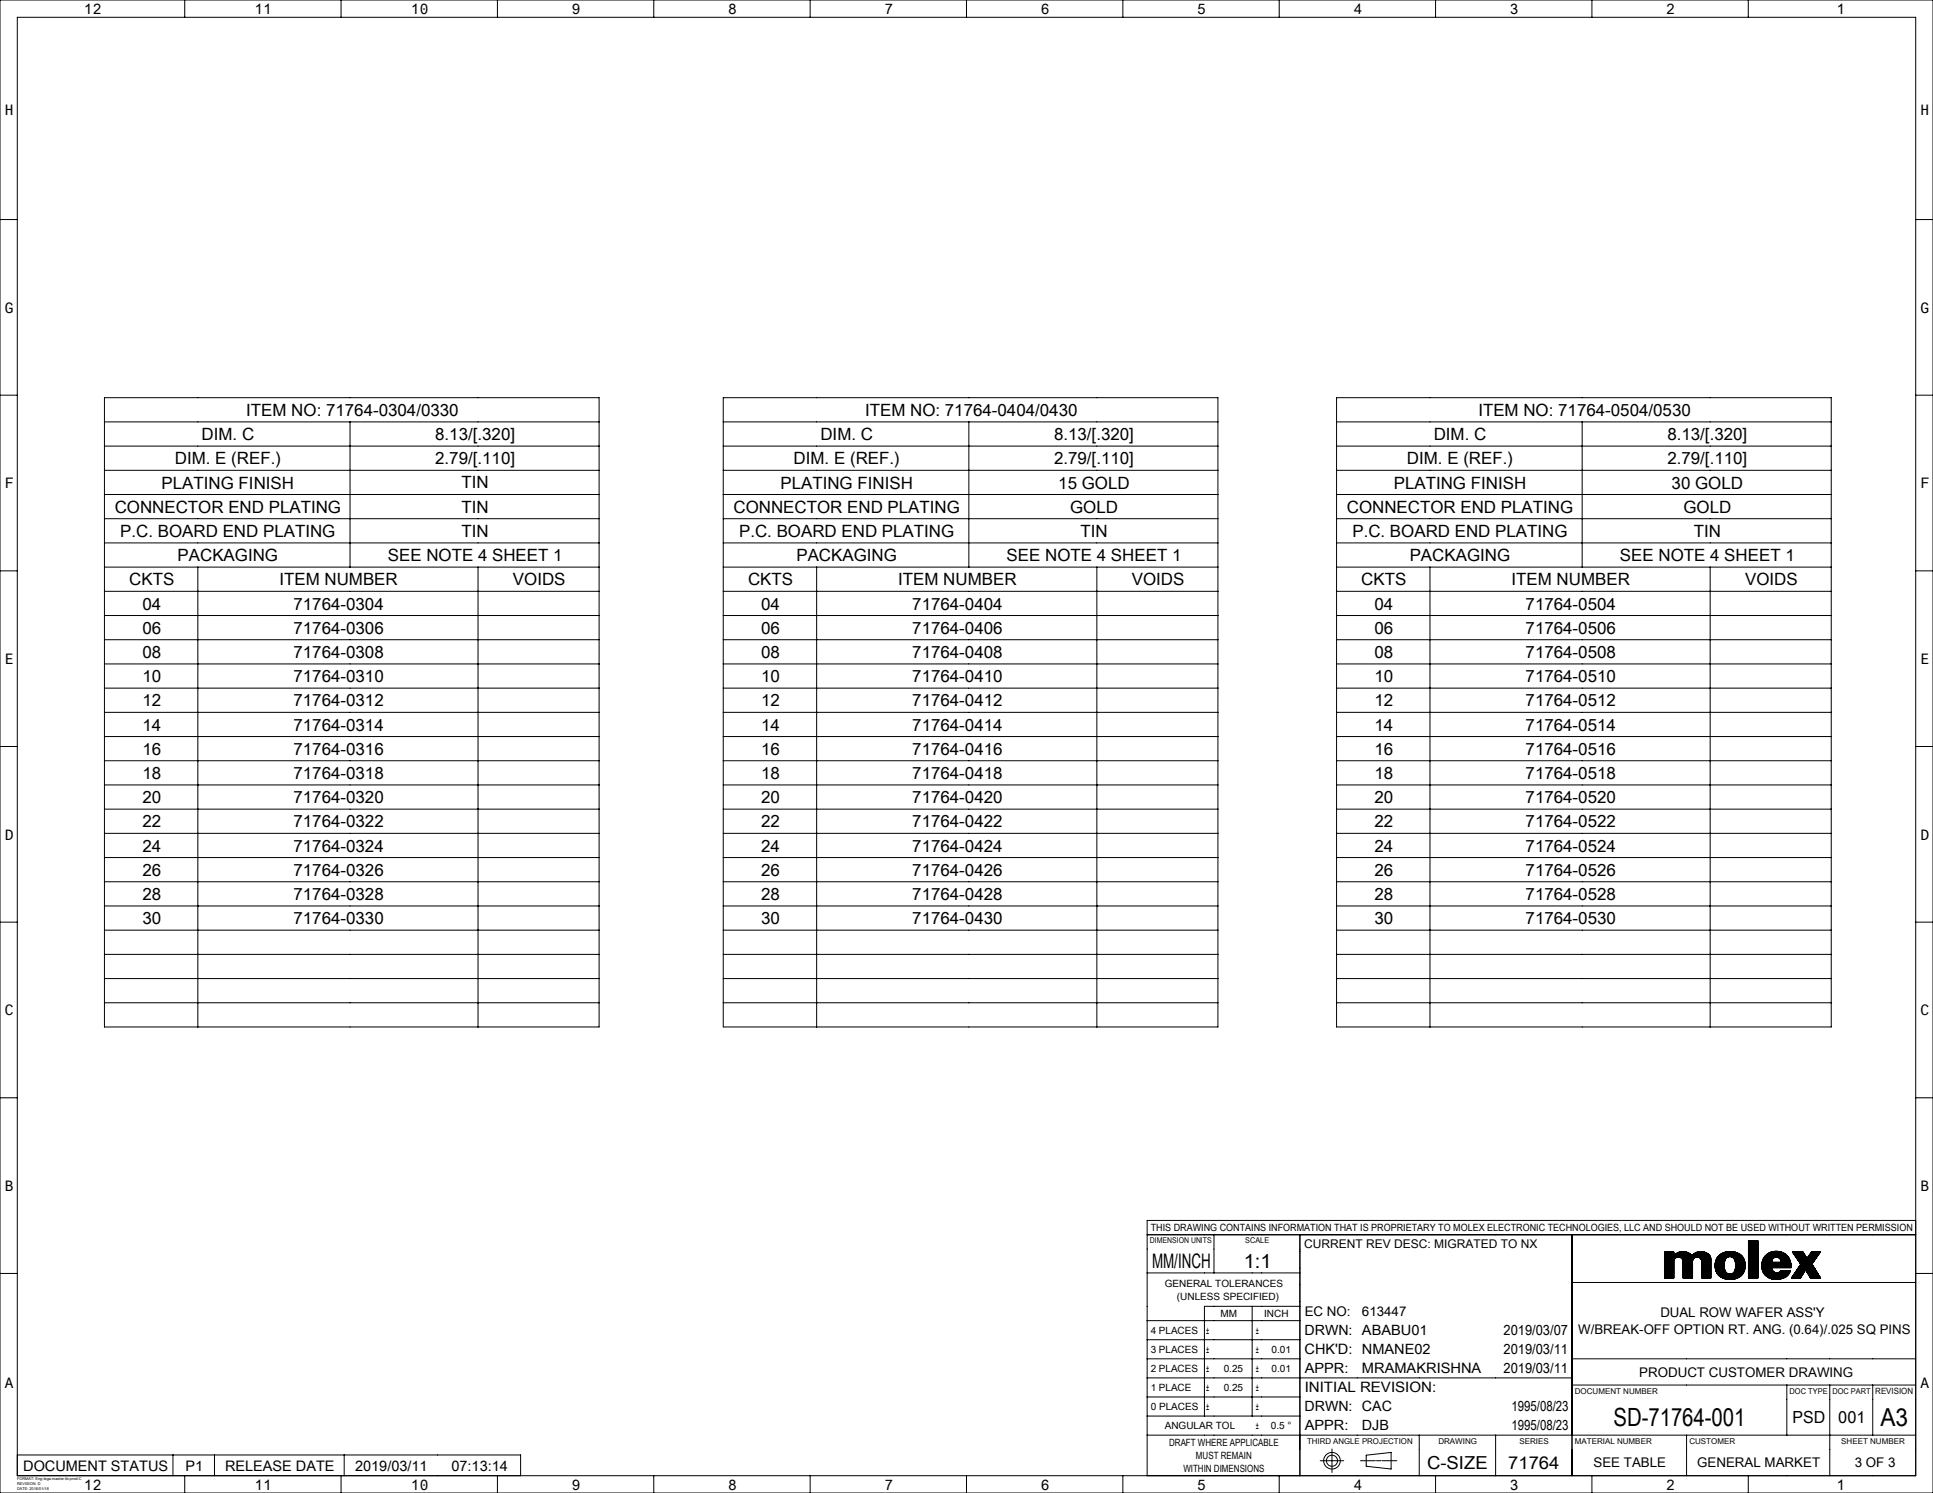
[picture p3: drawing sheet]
<svg xmlns="http://www.w3.org/2000/svg" width="559mm" height="432mm" viewBox="0 0 559 432" stroke-linecap="round" stroke-linejoin="round" font-family="sans-serif">
<g fill="none" stroke="#000" stroke-width=".29">
<path d="M0 0h558.8v431.8h-558.8zM5 5h548.8v421.8h-548.8zM53.4 0v5M98.6 0v5M143.8 0v5M189 0v5M234.2 0v5M279.4 0v5M324.6 0v5M369.8 0v5M415 0v5M460.2 0v5"/>
<path d="M505.4 0v5M0 63.5h5M553.8 63.5h5M0 114.3h5M30.2 115h143v182h-143zM209.1 115h143v182h-143zM386.4 115h143v182h-143zM553.8 114.3h5M30.2 122h143M30.2 129h143M30.2 136h143M101.2 122v42"/>
<path d="M209.1 122h143M209.1 129h143M209.1 136h143M280.1 122v42M386.4 122h143M386.4 129h143M386.4 136h143M457.4 122v42M30.2 157h143M30.2 143h143M30.2 150h143M209.1 157h143"/>
<path d="M209.1 143h143M209.1 150h143M386.4 157h143M386.4 143h143M386.4 150h143M0 165.1h5M30.2 164h143M30.2 171h143M30.2 178h143M57.2 164v133M138.2 164v133M209.1 164h143"/>
<path d="M209.1 171h143M209.1 178h143M236.1 164v133M317.1 164v133M386.4 164h143M386.4 171h143M386.4 178h143M413.4 164v133M494.4 164v133M553.8 165.1h5M30.2 185h143M30.2 192h143"/>
<path d="M30.2 199h143M209.1 185h143M209.1 192h143M209.1 199h143M386.4 185h143M386.4 192h143M386.4 199h143M0 215.9h5M30.2 206h143M30.2 213h143M209.1 206h143M209.1 213h143"/>
<path d="M386.4 206h143M386.4 213h143M553.8 215.9h5M30.2 220h143M30.2 227h143M30.2 234h143M209.1 220h143M209.1 227h143M209.1 234h143M386.4 220h143M386.4 227h143M386.4 234h143"/>
<path d="M30.2 241h143M30.2 248h143M30.2 255h143M209.1 241h143M209.1 248h143M209.1 255h143M386.4 241h143M386.4 248h143M386.4 255h143M0 266.7h5M30.2 262h143M30.2 269h143"/>
<path d="M30.2 276h143M209.1 262h143M209.1 269h143M209.1 276h143M386.4 262h143M386.4 269h143M386.4 276h143M553.8 266.7h5M30.2 283h143M30.2 290h143M209.1 283h143M209.1 290h143"/>
<path d="M386.4 283h143M386.4 290h143M0 317.5h5M553.8 317.5h5M331.6 357.1h222.2M350.9 357.1v11.1M375.8 357.1v69.7M454.4 357.1v69.7M505.4 358.8h2.8M505.4 358.8v10.8M505.5 358.8l-.1 .1M505.6 358.8l-.2 .2"/>
<path d="M505.7 358.8l-.3 .3M505.8 358.8l-.4 .4M505.9 358.8l-.5 .5M506 358.8l-.6 .6M506.1 358.8l-.7 .7M506.2 358.8l-.8 .8M506.3 358.8l-.9 .9M506.5 358.8l-1.1 1.1M506.6 358.8l-1.2 1.2M506.8 358.8l-1.4 1.4M506.9 358.8l-1.5 1.5M507.1 358.8l-1.7 1.7 1.7-1.7"/>
<path d="M507.2 358.8l-1.8 1.8M507.4 358.8l-2 2M507.5 358.8l-2.1 2.1M507.7 358.8l-2.3 2.3M507.8 358.8l-2.4 2.4M508 358.8l-2.6 2.6M508.1 358.8l-2.7 2.7M508.2 360l-2.8 2.8M508.2 359.9l-2.8 2.8M508.2 359.8l-2.8 2.8M508.2 359.7l-2.8 2.8M508.2 359.6l-2.8 2.8"/>
<path d="M508.2 359.5l-2.8 2.8M508.2 359.4l-2.8 2.8M508.2 359.3l-2.8 2.8M508.2 359.2l-2.8 2.8M508.2 359.1l-2.8 2.8M508.2 359l-2.8 2.8M508.2 358.9l-2.8 2.8M508.2 358.9l-2.8 2.7M508.2 358.8v10.8h-2.8M553.8 353h-222.2v73.8M0 368.3h5M331.6 368.2h44.2"/>
<path d="M362 377.8v31.8M375.8 377.8h-27.6v31.8M454.4 370.9h99.4M481.2 369.2l2.7-2.7-2.7 2.8M481.2 368.1l2.7-2.6-2.7 2.8M481.2 365.7l2.7-2.7-2.7 2.8M481.2 365l2.7-2.7-2.7 2.8M481.2 364.2l2.1-2.1-2.1 2.1M481.2 363.5l1.4-1.4-1.4 1.4M481.2 363.2l1.1-1.1-1.1 1.1M481.2 362.5l.4-.4-.4 .4M481.2 362.1h2.7"/>
<path d="M481.2 362.1v7.5M481.2 362.1v.1M481.3 362.1l-.1 .1M481.4 362.1l-.2 .2M481.4 369.6l2.5-2.4-2.4 2.4M481.7 362.1l-.5 .5M481.8 362.1l-.6 .7M481.9 362.1l-.7 .8M482 362.1l-.8 .8M482.1 362.1l-.9 1M482.1 369.6l1.8-1.6-1.7 1.6M482.4 362.1l-1.2 1.3"/>
<path d="M482.4 369.6l1.5-1.3-1.4 1.3M482.7 362.1l-1.5 1.6M482.8 362.1l-1.6 1.7M482.9 362.1l-1.7 1.8M483 362.1l-1.8 1.9M483.1 362.1l-1.9 2M483.2 369.6l.7-.6-.7 .6M483.4 362.1l-2.2 2.3M483.5 362.1l-2.3 2.4M483.7 362.1l-2.5 2.5M483.7 362.1l-2.5 2.6M483.8 362.1l-2.6 2.7"/>
<path d="M483.9 364.9a1.34 1.34 0 0 1 1.3-1.3 1.34 1.34 0 0 1 1.4 1.3M483.9 368.6l-1 1M483.9 368.5l-1.2 1.1M483.9 368.4l-1.3 1.2M483.9 368.1l-1.6 1.5M483.9 367.8l-1.9 1.8M483.9 367.7l-2 1.9M483.9 367.5l-2.1 2.1 2.1-2.1M483.9 367.4l-2.3 2.2M483.9 367.1l-2.6 2.5M483.9 366.9l-2.7 2.7M483.9 366.8l-2.7 2.7"/>
<path d="M483.9 366.6l-2.7 2.8M483.9 366.3l-2.7 2.8M483.9 366.2l-2.7 2.8M483.9 366.2l-2.7 2.7M483.9 366l-2.7 2.8M483.9 365.9l-2.7 2.8M483.9 365.8l-2.7 2.8M483.9 365.7l-2.7 2.7M483.9 365.6l-2.7 2.8M483.9 365.3l-2.7 2.8M483.9 365.2l-2.7 2.8M483.9 365.1l-2.7 2.7"/>
<path d="M483.9 365l-2.7 2.7M483.9 364.9l-2.7 2.8M483.9 369.5l-.1 .1M483.9 369.4l-.3 .2M483.9 369.2l-.4 .4 .4-.3M483.9 369.1l-.6 .5M483.9 368.8l-.9 .8M483.9 368.7l-1 .9M483.9 364.9v4.7h-2.7M483.9 362.1v1.1a3.4 3.4 0 0 1 5.2 0 3.4 3.4 0 0 1 4.9-.3M483.9 362.9l-2.7 2.7M483.9 362.7l-2.7 2.8"/>
<path d="M483.9 362.6l-2.7 2.8M483.9 362.6l-2.7 2.7M483.9 362.4l-2.7 2.8M483.9 362.1l-2.7 2.8M483.9 364.8l-2.7 2.7M483.9 364.7l-2.7 2.7M483.9 364.6l-2.7 2.8M484 364.4l-2.8 2.8M484 364.3l-2.8 2.8M484.5 362.6l-3.3 3.3M484.7 362.5l-3.5 3.5M485 362.3l-3.8 3.8"/>
<path d="M485.2 362.2l-4 4M485.4 362.2l-4.2 4.1M485.5 362.1l-4.3 4.3M485.6 362.1l-4.4 4.4M485.8 362l-4.6 4.6M485.9 362l-4.7 4.7M486 362l-4.8 4.8M486.1 362l-4.9 4.9M486.3 362l-5.1 5.1M486.3 362l-1.7 1.7M486.4 364.2l1.8-1.8-1.8 1.8M486.5 362l-1.8 1.7"/>
<path d="M486.6 364.9v4.7h2.7M486.6 362l-1.7 1.6M486.6 362l-1.6 1.6M486.7 362l-1.6 1.6M486.9 362l-1.7 1.6M486.9 362l-1.5 1.6 1.6-1.6M487.1 369.6l2.2-2.1-2.2 2.1M487.1 362l-1.6 1.6M487.2 362l-1.6 1.6M487.3 362.1l-1.6 1.5M487.4 369.6l1.9-1.8-1.9 1.8M487.4 362.1l-1.7 1.6"/>
<path d="M487.5 362.1l-1.7 1.6M487.5 362.1l-1.6 1.6M487.6 362.1l-1.7 1.7M487.7 362.2l-1.7 1.6M487.8 362.2l-1.7 1.7 1.7-1.7M487.9 362.3l-1.7 1.7M488 362.3l-1.8 1.7M488 362.3l-1.7 1.8M488.1 369.6l1.2-1.1-1.2 1.1M488.1 362.4l-1.8 1.7M488.3 362.5l-1.9 1.8M488.4 362.5l-1.9 1.9"/>
<path d="M488.4 362.6l-1.9 1.9M488.5 362.6l-2 1.9M488.5 362.6l-2 2M488.6 362.7l-2.1 2M488.6 362.7l-2 2.1M488.7 362.8l-2.1 2.1M488.8 362.8l-2.2 2.2M488.8 369.6l.5-.4-.5 .4M488.8 362.9l-2.2 2.3 2.3-2.3M488.9 363l-2.3 2.3M489 363l-2.4 2.5M489 363.1l-2.4 2.4"/>
<path d="M489 363.1l-2.4 2.5M489.3 369.6v-4.7a1.34 1.34 0 0 1 1.3-1.3 1.34 1.34 0 0 1 1.4 1.3v4.7M489.3 369.6h.1M489.3 369.5l-.2 .1M489.3 369.4l-.2 .2M489.3 369.3l-.3 .3M489.3 369l-.6 .6M489.3 368.9l-.7 .7M489.3 368.8l-.9 .8M489.3 368.7l-.9 .9M489.3 368.6l-1 1M489.3 368.3l-1.3 1.3"/>
<path d="M489.3 368.2l-1.5 1.4M489.3 368l-1.6 1.6 1.6-1.6M489.3 367.9l-1.8 1.7M489.3 367.6l-2.1 2M489.3 367.3l-2.4 2.3M489.3 367.2l-2.5 2.4M489.3 367l-2.6 2.6M489.3 366.9l-2.7 2.7 2.7-2.6M489.3 366.6l-2.7 2.9M489.3 366.4l-2.7 2.8M489.3 366.3l-2.7 2.8M489.3 366.3l-2.7 2.7"/>
<path d="M489.3 366.1l-2.7 2.8M489.3 365.8l-2.7 3M489.3 365.7l-2.7 2.8M489.3 365.6l-2.7 2.8M489.3 365.5l-2.7 2.8M489.3 365.4l-2.7 2.8M489.3 365.3l-2.7 2.8M489.3 365.2l-2.7 2.8M489.3 365.1l-2.7 2.8M489.3 364.8l-2.7 3M489.3 364.7l-2.7 2.8M489.3 364.5l-2.7 2.9"/>
<path d="M489.4 364.4l-2.8 2.9M489.5 364.2l-2.9 3M489.7 362.6l-3.1 3.2M489.9 362.5l-3.3 3.3M490.2 362.3l-3.6 3.6M490.4 362.2l-3.8 3.9M490.6 362.2l-4 4M490.7 362.1l-4.1 4.1M490.8 362.1l-4.2 4.3M490.8 363.6l1.7-1.5-1.6 1.5M491 362l-4.4 4.5M491.1 362l-4.5 4.5"/>
<path d="M491.2 362l-4.6 4.7M491.3 362l-4.7 4.8M491.5 362l-4.9 5 4.9-5M491.7 362l-5.1 5.1M491.7 364.2l1.8-1.7-1.7 1.7M491.8 362l-1.9 1.7M491.8 362l-1.6 1.6M491.9 364.6l1.9-1.9-1.9 1.9M491.9 362l-1.6 1.6M492 369.5l2.6-2.5-2.6 2.6M492 368.8l2.6-2.6-2.6 2.7M492 368.5l2.6-2.6-2.6 2.7"/>
<path d="M492 367.8l2.6-2.6-2.6 2.7M492 367l2.6-2.5-2.6 2.7M492.1 362l-1.7 1.6M492.2 362l-1.7 1.6M492.2 362l-1.5 1.6M492.3 362l-1.6 1.6M492.6 369.6l2-1.9-2 1.9M492.6 362.1l-1.6 1.5M492.7 362.1l-1.6 1.5M492.7 362.1l-1.5 1.6M492.8 362.2l-1.6 1.5M492.9 362.2l-1.6 1.5"/>
<path d="M493 362.2l-1.6 1.6M493 362.2l-1.5 1.6 1.6-1.5M493.2 362.3l-1.7 1.6M493.2 362.3l-1.6 1.7M493.3 362.4l-1.7 1.6M493.4 362.4l-1.7 1.7M493.6 362.5l-1.8 1.8M493.6 362.6l-1.7 1.7M493.7 362.6l-1.8 1.8M493.7 362.6l-1.8 1.9M493.9 362.8l-1.9 1.9M494 362.8l-2 2"/>
<path d="M494 362.9l.6 1.2M494 362.9l-2 2.1M494.1 362.9l-2.1 2.1M494.1 362.9l-2.1 2.2M494.2 363l-2.2 2.2M494.2 363.1l-2.2 2.2M494.2 363.1l-2.2 2.3M494.3 363.2l-2.3 2.3M494.3 369.6l.3-.2-.2 .2M494.3 363.2l-2.3 2.5M494.4 363.3l-2.4 2.4M494.4 363.4l-2.4 2.4"/>
<path d="M494.4 363.4l-2.4 2.6M494.5 363.5l-2.5 2.5M494.5 363.6l-2.5 2.5M494.5 363.7l-2.5 2.6M494.5 363.8l-2.5 2.8M494.6 364l-2.6 2.7M494.6 369.5l-.1 .1M494.6 369.2l-.4 .4M494.6 369.1l-.5 .5M494.6 369l-.6 .6M494.6 368.9l-.7 .7M494.6 368.8l-.8 .8"/>
<path d="M494.6 368.7l-1 .9M494.6 368.5l-1.1 1.1M494.6 368.4l-1.3 1.2M494.6 368.3l-1.3 1.3M494.6 368.2l-1.4 1.4M494.6 368.1l-1.6 1.5M494.6 368l-1.6 1.6M494.6 367.9l-1.7 1.7M494.6 367.8l-1.9 1.8M494.6 367.5l-2.2 2.1M494.6 367.4l-2.3 2.2M494.6 367.3l-2.3 2.3"/>
<path d="M494.6 367.2l-2.5 2.4M494.6 367.1l-2.6 2.5M494.6 366.8l-2.6 2.6M494.6 366.7l-2.6 2.6M494.6 366.6l-2.6 2.6M494.6 366.5l-2.6 2.6M494.6 366.4l-2.6 2.6M494.6 366.1l-2.6 2.6M494.6 365.8l-2.6 2.6M494.6 365.6l-2.6 2.7M494.6 365.5l-2.6 2.7 2.6-2.6M494.6 365.3l-2.6 2.7"/>
<path d="M494.6 365l-2.6 2.7M494.6 364.9l-2.6 2.7M494.6 364.9l-2.6 2.6M494.6 364.7l-2.6 2.7M494.6 364.6l-2.6 2.7M494.6 364.3l-2.6 2.7M494.6 364.2l-2.6 2.7M494.6 364.1l-2.6 2.6M494.6 364.1v5.5h-2.6M496.3 363.8a4.3 4.3 0 0 0 1 5.4M497.3 362.8l-1 1M497.3 362.8l-.9 .9"/>
<path d="M497.5 362.7l-1.1 1.1M497.7 362.5l-1.5 1.5M498 362.4l-1.9 1.9M498.1 362.4l-2 2M498.3 362.3l-2.3 2.2M498.4 366l-2.1 2.1M498.4 365.9l-2.1 2.2M498.4 366.1l-2 2.1M498.4 365.8l-2.1 2.2M498.4 366.2l-2 2.1M498.4 366.3l-2 2M498.4 365.7l-2.2 2.2"/>
<path d="M498.4 366.4l-1.9 2 2-1.9M498.4 365.5l-2.2 2.4M498.5 365.5l-2.4 2.3M498.5 366.5l-2 2M498.5 362.2l-2.5 2.5M498.5 365.3l-2.4 2.4M498.5 366.6l-1.9 2M498.5 366.7l-1.8 2 1.8-1.9M498.5 365.2l-2.4 2.5M498.5 365.1l-2.4 2.5M498.5 366.9l-1.8 1.8M498.5 365l-2.5 2.5"/>
<path d="M498.5 367l-1.7 1.8M498.6 362.2l-2.7 2.6M498.6 367.1l-1.8 1.7M498.6 367.1l-1.8 1.8M498.6 364.8l-2.6 2.6M498.6 367.2l-1.7 1.7M498.6 364.6l-2.6 2.7M498.6 367.3l-1.5 1.8M498.7 364.5l-2.7 2.7M498.7 367.5l-1.6 1.6M498.7 364.4a1.47 1.47 0 0 1 1.4-1 1.47 1.47 0 0 1 1.4 1M498.7 364.4l-.3 1.6 .3 1.5"/>
<path d="M498.7 364.4l-2.8 2.8M498.7 362.1l-2.8 2.9M498.8 367.7l-1.6 1.5M498.8 367.8l-1.5 1.4M498.9 367.8l-1.5 1.5M498.9 364.1l-3 3M498.9 362.1l-3 3M498.9 367.9l-1.4 1.4M498.9 367.9l-1.4 1.5M499 368l-1.4 1.4M499 368.1l-1.3 1.4 1.4-1.4M499.1 362.1l-3.3 3.2"/>
<path d="M499.1 362l-3.3 3.3M499.2 368.2l-1.4 1.3M499.2 368.2l-1.3 1.3M499.3 368.3l-1.4 1.3M499.3 362l-3.5 3.5M499.3 368.3l-1.3 1.3M499.4 362l-3.6 3.6M499.4 368.3l-1.3 1.3M499.5 368.4l-1.3 1.3 1.3-1.3M499.5 362l-3.7 3.7M499.6 362l-3.8 3.8M499.6 368.4l-1.3 1.3"/>
<path d="M499.7 368.4l-1.3 1.4 1.4-1.3M499.8 362l-4 3.9M499.9 368.5l-1.4 1.3M499.9 362l-4.1 4M499.9 361.9l-4.1 4.2M500 368.5l-1.4 1.3M500 368.5l-1.3 1.4M500.1 361.9l-4.3 4.3M500.2 368.5l-1.5 1.4M500.2 361.9l-4.4 4.4M500.2 361.9l-4.4 4.5M500.3 368.5l-1.5 1.4"/>
<path d="M500.3 363.5l1.4-1.3-1.3 1.3M500.4 368.5l-1.5 1.4M500.4 361.9l-4.6 4.6M500.5 362l-4.7 4.7 4.7-4.7M500.5 368.4l-1.5 1.5M500.6 362l-4.8 4.8M500.7 368.4l-1.6 1.6M500.8 362l-4.9 4.9M500.9 362l-5 5M501 362l-1.7 1.7M501.1 362l-1.6 1.5M501.2 362l-1.5 1.5"/>
<path d="M501.3 362.1l-1.5 1.4M501.4 362.1l-1.5 1.3M501.5 362.1l-1.4 1.3M501.5 364.4a3.2 3.2 0 0 1-.9 4 1.47 1.47 0 0 1-1.9-.9M501.5 362.1l-1.3 1.3M501.5 364.5l1.7-1.6-1.7 1.7M501.6 362.1l-1.4 1.3M501.8 362.2l-1.3 1.3M501.9 362.2l-1.3 1.3M502 362.3l-1.3 1.3M502.1 362.3l-1.3 1.3 1.3-1.3M502.2 362.4l-1.3 1.3"/>
<path d="M502.3 362.4l-1.4 1.3M502.3 362.4l-1.3 1.3M502.4 362.5l-1.4 1.3M502.5 362.5l-1.4 1.3M502.5 362.5l-1.3 1.4M502.6 362.6l-1.4 1.4M502.7 362.6l-1.4 1.5M502.8 362.7l-1.5 1.4M502.9 362.7l-1.5 1.6 1.5-1.6M503 362.8l-1.6 1.5M503 362.8l1 1M503 362.8a5.3 5.3 0 0 0-5.7 0"/>
<path d="M503.1 362.8l-1.6 1.6M503.2 363l-1.6 1.6M503.3 363l-1.7 1.7M503.3 363l-1.7 1.8M503.4 363.1l-1.8 1.8M503.5 363.1l-1.9 1.9M503.5 363.2l-1.8 1.8M503.5 363.2l-1.8 1.9M503.6 363.3l-1.9 1.9M503.6 363.3l-1.9 2M503.7 363.4l-2 2M503.7 363.4l-2 2.1"/>
<path d="M503.7 368.6l-.5 .5M503.8 363.5l-2.1 2.1 2.1-2M503.8 363.6l-2 2.2M503.9 363.7l-2.1 2.2M503.9 363.8l-2.1 2.2M504 368.2l-1.1 1.1M504 363.8l-2.2 2.3M504 363.8a4.1 4.1 0 0 1-.2 4.7 4.1 4.1 0 0 1-4.4 1.5l-2.1-.8M504 363.9l-2.2 2.3M504 364l-2.3 2.4 2.4-2.4M504.1 368l-1.5 1.5M504.1 364.1l-2.4 2.4"/>
<path d="M504.1 367.9l-1.6 1.6M504.1 364.2l-2.4 2.4M504.2 364.2l-2.5 2.6M504.2 364.3l-2.5 2.6M504.2 367.7l-2 1.9M504.2 364.4l-2.6 2.6M504.3 364.5l-2.7 2.7M504.3 367.5l-2.3 2.2M504.3 364.5l-2.7 2.8M504.3 364.6l-2.8 2.8M504.3 364.7l-2.9 2.9M504.3 367.3l-2.4 2.5"/>
<path d="M504.4 364.8l-3 3M504.4 367.2l-2.6 2.6M504.4 364.8l-5.2 5.2 1.6-1.7M504.4 364.9l-5.1 5.1M504.4 367.1l-2.8 2.8M504.4 365l-5 5M504.4 365.1l-4.8 4.9 4.9-4.8M504.4 366.9l-3 3M504.5 366.8l-3.2 3.1M504.5 365.3l-4.8 4.8M504.5 366.7l-3.3 3.3M504.5 365.4l-4.7 4.7"/>
<path d="M504.5 366.5l-3.5 3.5M504.5 365.5l-4.5 4.6M504.5 366.4l-3.6 3.6M504.5 365.6l-4.4 4.5M504.5 366.4l-3.7 3.6M504.5 365.7l-4.3 4.4M504.5 366.2l-3.8 3.8M504.5 365.8l-4.2 4.3M504.5 366.1l-3.9 4M504.5 365.9l-4.1 4.2M504.5 366l-4 4.1M508.2 369.5l-.1 .1"/>
<path d="M508.2 369.3l-.3 .3 .3-.2M508.2 369.2l-.4 .4M508.2 369.1l-.6 .5M508.2 369l-.6 .6M508.2 368.9l-.7 .7M508.2 368.8l-.9 .8M508.2 368.7l-.9 .9M508.2 368.6l-1 1M508.2 368.5l-1.2 1.1M508.2 368.4l-1.3 1.2M508.2 368.3l-1.3 1.3M508.2 368.2l-1.5 1.4"/>
<path d="M508.2 368.1l-1.6 1.5M508.2 368l-1.6 1.6M508.2 367.9l-1.8 1.7M508.2 367.8l-1.9 1.8M508.2 367.7l-2 1.9M508.2 367.6l-2 2M508.2 367.5l-2.2 2.1M508.2 367.4l-2.3 2.2M508.2 367.3l-2.3 2.3M508.2 367.2l-2.5 2.4M508.2 367.1l-2.6 2.5M508.2 366.9l-2.7 2.7"/>
<path d="M508.2 366.9l-2.8 2.7M508.2 366.8l-2.8 2.8M508.2 366.6l-2.8 2.8M508.2 366.6l-2.8 2.7M508.2 366.5l-2.8 2.8M508.2 366.3l-2.8 2.8M508.2 366.3l-2.8 2.7M508.2 366.2l-2.8 2.8M508.2 366l-2.8 2.8M508.2 365.9l-2.8 2.8M508.2 365.9l-2.8 2.7M508.2 365.7l-2.8 2.8"/>
<path d="M508.2 365.6l-2.8 2.8M508.2 365.6l-2.8 2.7M508.2 365.4l-2.8 2.8M508.2 365.3l-2.8 2.8M508.2 365.2l-2.8 2.8M508.2 365.1l-2.8 2.8M508.2 365l-2.8 2.8M508.2 364.9l-2.8 2.8M508.2 364.8l-2.8 2.8M508.2 364.7l-2.8 2.8M508.2 364.6l-2.8 2.8M508.2 364.5l-2.8 2.8"/>
<path d="M508.2 364.4l-2.8 2.8M508.2 364.3l-2.8 2.8M508.2 364.2l-2.8 2.8M508.2 364.1l-2.8 2.8M508.2 364l-2.8 2.8M508.2 363.9l-2.8 2.8M508.2 363.8l-2.8 2.8M508.2 363.7l-2.8 2.8M508.2 363.6l-2.8 2.8M508.2 363.5l-2.8 2.8M508.2 363.4l-2.8 2.7M508.2 363.3l-2.8 2.8"/>
<path d="M508.2 363.2l-2.8 2.8M508.2 363.1l-2.8 2.7M508.2 363l-2.8 2.8M508.2 362.9l-2.8 2.8M508.2 362.7l-2.8 2.8M508.2 362.7l-2.8 2.7M508.2 362.6l-2.8 2.8M508.2 362.4l-2.8 2.8M508.2 362.4l-2.8 2.7M508.2 362.3l-2.8 2.8M508.2 362.1l-2.8 2.8M508.2 362.1l-2.8 2.7"/>
<path d="M508.2 362l-2.8 2.8M508.2 361.8l-2.8 2.8M508.2 361.7l-2.8 2.8M508.2 361.7l-2.8 2.7M508.2 361.6l-2.8 2.7M508.2 361.4l-2.8 2.8M508.2 361.4l-2.8 2.7M508.2 361.3l-2.8 2.7M508.2 361.1l-2.8 2.8M508.2 361l-2.8 2.8M508.2 361l-2.8 2.7M508.2 360.8l-2.8 2.8"/>
<path d="M508.2 360.7l-2.8 2.8M508.2 360.7l-2.8 2.7M508.2 360.5l-2.8 2.8M508.2 360.4l-2.8 2.8M508.2 360.3l-2.8 2.8M508.2 360.1l-2.8 2.9 2.8-2.8M509.3 366.1l4.3-4.2-4.3 4.3M509.3 365.7l3.9-3.8-3.9 3.9M509.3 366.4l4.6-4.5-4.6 4.6M509.3 366.5l.5 1.6M509.3 366.8l4.9-4.8-4.8 4.8M509.6 367.8l2.8-2.7-2.7 2.7"/>
<path d="M509.8 368.1l.7 .9 .9 .6 1.6 .4M510.2 368.7l2-1.9-1.9 2M510.9 362.7l-.8 .8M511.2 362.5l-1.3 1.3M511.4 362.4l-1.6 1.6M511.6 362.3l-1.9 1.9M511.8 362.2l-2.2 2.2M511.8 362.2a4.1 4.1 0 0 0-2.5 4.3M511.9 362.2l-2.3 2.3M512.1 362.1l-2.6 2.6M512.2 364.9l-2.6 2.7M512.2 365l-2.6 2.6"/>
<path d="M512.2 364.8l-2.7 2.7M512.2 366.9l-1.8 2 1.8-1.9M512.2 364.6l-2.7 2.8M512.2 362.1l-2.7 2.7M512.3 365.1l-2.7 2.6M512.3 364.5l-2.8 2.8M512.3 367.1l-1.9 1.8M512.3 367.1l-1.8 1.9M512.3 362l-2.9 2.9M512.3 367.2l-1.8 1.8M512.3 364.3l-2.8 3M512.4 367.3l-1.8 1.8"/>
<path d="M512.4 367.4l-1.8 1.7M512.4 369.9l2.6-2.4-2.5 2.4M512.4 367.4l-1.7 1.7M512.5 367.5l-1.7 1.7M512.5 362l-3.1 3.1M512.5 366.6l1.7-1.5-1.6 1.5M512.5 367.6l-1.6 1.7M512.5 365.1l-2.8 2.8M512.6 364a1.34 1.34 0 0 1 1.5-.3 1.34 1.34 0 0 1 .8 1.4h-2.7zM512.6 367.7l-1.7 1.6M512.6 362l-3.2 3.2M512.7 367.7l-1.6 1.7 1.6-1.6"/>
<path d="M512.7 365.1l-3 2.9M512.8 361.9l-3.5 3.5M512.8 367.8l-1.7 1.6M512.8 365.1l-3 3M512.8 367.9l-1.6 1.6M512.8 361.9l-3.5 3.6M512.9 367.9l-1.7 1.6M513 361.9l-3.7 3.7M513 368l-1.7 1.5M513 365.1l-3.2 3.1M513 368l-1.6 1.6M513 370l2.7-2.5-2.6 2.5"/>
<path d="M513.1 368l-1.7 1.6M513.1 365.1l-3.2 3.2M513.2 363.6l1.5-1.5-1.7 1.6M513.2 368.1l-1.7 1.5M513.3 368.1l-1.7 1.6M513.3 365.1l-3.3 3.3M513.3 361.9l-4 4M513.3 370l2.7-2.5-2.6 2.5M513.3 368.1l-1.6 1.6M513.4 365.1l-3.4 3.4M513.4 361.9l-4.1 4.1M513.4 368.1l-1.7 1.6"/>
<path d="M513.5 365.1l-3.4 3.4M513.5 368.1l-1.7 1.7M513.6 368.1l-1.7 1.7M513.6 365.1l-3.5 3.5M513.7 368.1l-1.7 1.7M513.7 365.1l-3.5 3.5M513.7 361.9l-4.4 4.4M513.8 368.1l-1.8 1.7M513.8 365.1l-3.6 3.6M513.9 365.1l-1.6 1.5M513.9 368.1l-1.8 1.8M514 361.9l-4.7 4.7"/>
<path d="M514 365.1l-1.6 1.5M514.1 366.6l3-2.9-3 2.9M514.1 361.9l-4.8 4.8M514.2 368l-1.9 1.9 1.7-1.8M514.3 365.1l-1.6 1.5M514.3 362l-4.9 4.9M514.4 365.1l-1.6 1.5M514.4 362l-5 5M514.5 364l1.5-1.4-1.5 1.4M514.5 362l-5.1 5.1M514.5 365.1l-1.6 1.5M514.6 365.1l-1.6 1.5"/>
<path d="M514.6 362l-5.2 5.2M514.7 364.2l1.5-1.4-1.5 1.5M514.7 365.1l-1.6 1.5M514.8 367.5h2.8l-.4 .9-1.2 1.1M514.8 367.5h-.1M514.8 365.1l-1.6 1.5M514.8 362.1l-1.6 1.5M514.9 362.1l-1.6-.2-1.5 .3M514.9 362.1l1.3 .7 1 1.1M514.9 364.8l1.7-1.7-1.7 1.8M514.9 362.1l-1.5 1.5M515 362.1l-1.5 1.5"/>
<path d="M515.1 362.2l-1.5 1.4M515.1 369.8l2.3-2.3-2.5 2.4M515.1 367.5l-2.6 2.5M515.1 362.2l-1.4 1.4M515.2 367.5l-2.6 2.5M515.2 362.2l-1.4 1.4M515.3 362.2l-1.4 1.4M515.3 367.5l-2.6 2.5M515.4 362.3l-1.5 1.3M515.4 367.5l-2.6 2.5M515.4 362.3l-1.4 1.4M515.5 367.5l-2.6 2.5"/>
<path d="M515.5 362.3l-1.4 1.4M515.6 362.4l-1.4 1.4 1.4-1.4M515.7 362.4l-1.4 1.4M515.8 362.5l-1.4 1.4M515.8 367.5l-2.6 2.5M516 369.5l-1.4 .4-1.6 .1M516 362.6l-1.4 1.5M516.1 362.7l-1.5 1.4M516.1 367.5l-2.6 2.5M516.2 367.5l-2.6 2.5M516.3 362.8l-1.6 1.5M516.3 362.9l-1.5 1.5"/>
<path d="M516.3 367.5l-2.6 2.5M516.4 362.9l-1.6 1.6M516.4 367.5l-2.6 2.5M516.5 363l-1.6 1.6M516.5 367.5l-2.6 2.5M516.5 363.1l-1.6 1.6M516.7 363.2l-1.8 1.8M516.7 363.3l-3.4 3.3M516.7 363.3l-3.3 3.3M516.8 363.3l-3.3 3.3M516.8 367.5l-2.8 2.5M516.9 363.4l-3.3 3.2"/>
<path d="M516.9 363.5l-3.1 3.1M516.9 367.5l-2.5 2.5M517 363.6l-3.1 3M517 368.6l-.5 .5M517.1 367.5l-2.6 2.4M517.1 363.8l-2.9 2.8M517.1 367.5l-2.4 2.4M517.1 363.8l-2.7 2.8M517.2 363.9l-2.8 2.7M517.2 368.4l-.9 .9M517.2 363.9l.5 1.3 .1 1.4h-5.6a1.38 1.38 0 0 0 1 1.5 1.38 1.38 0 0 0 1.6-.6M517.2 364l-2.7 2.6"/>
<path d="M517.2 367.5l-2.5 2.4M517.2 364l-2.5 2.6M517.3 364.1l-2.5 2.5M517.3 364.2l-2.5 2.4M517.3 368.1l-1.3 1.4M517.3 364.2l-2.3 2.4M517.4 364.3l-2.3 2.3M517.4 364.4l-2.3 2.2M517.4 364.5l-2.1 2.1M517.4 367.9l-1.6 1.7M517.5 364.5l-2.1 2.1M517.5 364.6l-2 2"/>
<path d="M517.5 367.7l-1.9 1.9M517.5 364.7l-1.9 1.9M517.5 367.6l-2 2.1M517.5 367.5l-2.4 2.3M517.5 364.8l-1.8 1.8M517.6 364.9l-1.8 1.7M517.6 367.5l-2.3 2.2M517.6 364.9l-1.7 1.7M517.6 365l-1.6 1.6M517.6 365.1l-1.5 1.5M517.6 365.1l-1.4 1.5M517.7 365.2l-1.4 1.4"/>
<path d="M517.7 365.3l-1.3 1.3M517.7 365.4l-1.2 1.2M517.7 365.5l-1.1 1.1M517.7 365.6l-1 1M517.8 365.7l-1 .9M517.8 365.7l-.9 .9M517.8 365.8l-.8 .8M517.8 365.9l-.7 .7M517.8 366.1l-.6 .5M517.8 366.1l-.5 .5M517.8 366.2l-.4 .4M517.8 366.3l-.3 .3"/>
<path d="M517.8 366.4l-.2 .2M517.8 366.5l-.1 .1M517.9 369.6h2.6l1.5-2.4 1.4 2.4M518.3 362.1l-.1 .1M518.4 362.1l-.1 .1M518.5 362.1l-.2 .2M518.6 362.1l-.3 .2M518.7 362.1l-.3 .3M518.9 362.1l-.4 .4M519 362.1l-.5 .5M519.1 362.1l-.5 .6M519.1 363.5l1.5-1.4-1.4 1.5"/>
<path d="M519.2 367.7l5.6-5.6-5.7 5.7M519.2 362.1l-.6 .6M519.3 362.1l-.7 .7M519.4 362.1l-.7 .7M519.6 362.1l-.8 .8M519.7 362.1l-.9 .9M519.8 362.1l-.9 1M519.9 362.1l-1 1.1 1.1-1.1M520 364.8l1.8-1.7-1.7 1.8M520.1 362.1l-1.1 1.2M520.2 362.1l-1.2 1.2M520.3 362.1l-1.2 1.3"/>
<path d="M520.3 365.3l1.8-1.7-1.7 1.7M520.4 362.1l-1.3 1.3M520.6 369.5l-.1 .1M520.7 362.1l-1.5 1.5M520.8 369.2l-.5 .4M520.8 362.1l-1.5 1.6M521 362.1l-1.7 1.7M521 368.9l-.8 .7M521.1 368.7l-.9 .9M521.1 362.1l-1.7 1.8M521.2 362.1h-3l2.4 3.5-2.7 4M521.2 362.1l1.2 1.9 1.3-1.9h2.5"/>
<path d="M521.2 362.1l-1.8 1.8M521.3 362.2l-1.8 1.8M521.3 368.4l-1.3 1.2M521.3 362.3l-1.7 1.8M521.4 362.4l-1.8 1.8M521.4 362.5l-1.7 1.8M521.5 368.1l-1.6 1.5M521.5 362.6l-1.8 1.8M521.5 362.6l-1.7 1.8M521.6 362.7l-1.8 1.8M521.6 362.7l-1.7 1.8M521.6 362.8l-1.7 1.8"/>
<path d="M521.7 362.8l-1.8 1.9M521.7 362.9l-1.7 1.8M521.8 367.6l-2 2 1.9-1.8M521.8 363l-1.8 1.8M521.9 363.2l-1.8 1.8M521.9 363.3l-1.7 1.7M521.9 363.3l-1.7 1.8M522 363.4l-1.7 1.8M522.1 363.6l-1.6 1.8 1.7-1.7M522.2 367.6l1.8-1.7-1.8 1.8M522.2 363.7l-1.7 1.8M522.3 363.8l-1.7 1.8"/>
<path d="M522.3 363.9l-1.9 1.9M523.1 369.1l1.8-1.7-1.8 1.8M523.5 362.3l.3-.2-.4 .4M523.6 369.6l1.7-1.6-1.6 1.6M523.8 365.6l2.5 4h-2.9M523.8 365.6l-1.7 1.8M523.9 365.7l-1.8 1.8M523.9 362.1l-.8 .8M523.9 365.5l-1.9 1.8M523.9 365.8l-1.7 1.8M524 362.1l-1.2 1.2M524 365.9l-1.7 1.8"/>
<path d="M524.1 366l-1.8 1.8M524.1 366l-1.7 1.9M524.1 362.1l-1.6 1.6M524.1 366.1l-1.7 1.8M524.2 365.1l-4.6 4.5M524.2 366.2l-1.8 1.8M524.2 362.1l-3.9 3.9M524.2 366.3l-1.7 1.7M524.3 366.3l-1.8 1.8M524.3 366.4l-1.7 1.8M524.3 362.1l-4.2 4.3M524.3 366.5l-1.7 1.7"/>
<path d="M524.3 369.6l1.3-1.1-1.2 1.1M524.4 366.5l-1.8 1.8M524.4 366.6l-1.7 1.8M524.4 362.1l-4.6 4.6M524.5 364.7l-5 4.9M524.5 366.6l-1.8 1.8M524.5 366.7l-1.8 1.8M524.5 362.1l-4.8 4.8M524.5 366.8l-1.7 1.8M524.6 366.8l-1.7 2M524.6 364.5l-5.2 5.1M524.6 362.1l-5.2 5.2"/>
<path d="M524.7 367l-1.8 1.9 1.8-1.8M524.8 367.1l-1.8 1.8M524.8 367.2l-1.8 1.8M524.8 367.3l-1.7 1.8M524.9 364.1l-5.6 5.5M524.9 362.1l-6.1 6.1M525 367.5l-1.8 1.8M525 367.6l-1.7 1.8M525 362.1l-6.4 6.5M525.1 369.6l.7-.7-.7 .7M525.1 367.6l-1.8 1.9M525.1 367.7l-1.8 1.8"/>
<path d="M525.1 367.8l-1.7 1.8M525.2 362.1l-6.9 6.8M525.2 363.7l-6 5.9M525.2 367.8l-1.8 1.8M525.2 362.1l-7 7M525.2 367.9l-1.7 1.7M525.3 362.1l-7.3 7.4M525.3 368.1l-1.5 1.5M525.4 368.2l-1.4 1.4 1.4-1.4M525.5 368.3l-1.4 1.3M525.5 368.4l-1.3 1.2M525.6 363.1l-6.5 6.5 6.3-6.3"/>
<path d="M525.6 368.5l-1.1 1.1M525.6 362.1l-7.7 7.5M525.7 368.6l-1.1 1M525.7 368.6l-1 1M525.7 368.7l-.9 .9M525.7 362.1l-7.5 7.5M525.8 368.8l-.9 .8M525.9 362.7l-7 6.9M525.9 362.1l-7.6 7.5M525.9 369l-.7 .6M525.9 362.1l-7.5 7.5M525.9 369.1l-.5 .5"/>
<path d="M526 369.1l-.6 .5M526 369.2l-.5 .4M526 362.1l-7.5 7.5M526.1 369.2l-.4 .4 .4-.3M526.1 369.6h.1M526.1 369.4l-.3 .2M526.1 362.3l-7.3 7.3M526.2 369.4l-.2 .2M526.2 362.1l-7.6 7.5M526.2 362.1l-7.5 7.5M526.2 362.1l-2.4 3.5M553.8 368.3h5"/>
<path d="M331.6 382h44.2M331.6 387.5h44.2M331.6 393h44.2M331.6 398.5h122.8M454.4 393h99.4M331.6 415.1h222.2M331.6 404h44.2M331.6 409.6h44.2M385.1 419.1v2.8M410.3 415.1v11.7M432.4 415.1v11.7M454.4 400.6h99.4"/>
<path d="M487.6 415.1v11.7M516.5 400.6v14.5M529 400.6v26.2M541.4 400.6v14.5M5 420.8h145.5v6M50 420.8v6M53.4 426.8v5M62 420.8v6M98.6 426.8v5M99.5 420.8v6M143.8 426.8v5M189 426.8v5"/>
<path d="M234.2 426.8v5M279.4 426.8v5M324.6 426.8v5M369.8 426.8v5M381.7 422.5h2.8M384.7 422.5h.7M385.1 422.1v.7M385.1 423v2.9M385.6 422.5h2.9M393.3 422.5h4.3M394.9 420.9l7.2-.8v4.8l-7.2-.8zM397.9 422.5h1.3"/>
<path d="M399.5 422.5h4.3M415 426.8v5M460.2 426.8v5M505.4 426.8v5"/>
<circle cx="385.1" cy="422.5" r="2.4"/>
<circle cx="385.1" cy="422.5" r="1.6"/>
</g>
<text font-size="7.3" x="466.4" y="412.4">SD-71764-001</text>
<text font-size="7.2" x="543.6" y="412.3">A3</text>
<g font-size="5.8">
<text x="333" y="366.8">MM/INCH</text>
<text x="359.6" y="366.8">1:1</text>
</g>
<text font-size="5.2" x="412.6" y="424.8">C-SIZE</text>
<text font-size="5.1" x="436" y="424.7">71764</text>
<g font-size="4.9">
<text x="71.2" y="120.3">ITEM NO: 71764-0304/0330</text>
<text x="250.1" y="120.3">ITEM NO: 71764-0404/0430</text>
<text x="427.4" y="120.3">ITEM NO: 71764-0504/0530</text>
<text x="58.3" y="127.3">DIM. C</text>
<text x="125.8" y="127.3">8.13/[.320]</text>
<text x="237.2" y="127.3">DIM. C</text>
<text x="304.7" y="127.3">8.13/[.320]</text>
<text x="414.5" y="127.3">DIM. C</text>
<text x="482" y="127.3">8.13/[.320]</text>
<text x="50.5" y="134.3">DIM. E (REF.)</text>
<text x="125.8" y="134.3">2.79/[.110]</text>
<text x="229.4" y="134.3">DIM. E (REF.)</text>
<text x="304.7" y="134.3">2.79/[.110]</text>
<text x="406.7" y="134.3">DIM. E (REF.)</text>
<text x="482" y="134.3">2.79/[.110]</text>
<text x="46.7" y="141.3">PLATING FINISH</text>
<text x="133.4" y="141.3">TIN</text>
<text x="225.6" y="141.3">PLATING FINISH</text>
<text x="305.9" y="141.3">15 GOLD</text>
<text x="402.9" y="141.3">PLATING FINISH</text>
<text x="483.2" y="141.3">30 GOLD</text>
<text x="33.2" y="148.3">CONNECTOR END PLATING</text>
<text x="133.4" y="148.3">TIN</text>
<text x="212" y="148.3">CONNECTOR END PLATING</text>
<text x="309.4" y="148.3">GOLD</text>
<text x="389.3" y="148.3">CONNECTOR END PLATING</text>
<text x="486.7" y="148.3">GOLD</text>
<text x="34.8" y="155.3">P.C. BOARD END PLATING</text>
<text x="133.4" y="155.3">TIN</text>
<text x="213.7" y="155.3">P.C. BOARD END PLATING</text>
<text x="312.3" y="155.3">TIN</text>
<text x="391" y="155.3">P.C. BOARD END PLATING</text>
<text x="489.6" y="155.3">TIN</text>
<text x="51.3" y="162.3">PACKAGING</text>
<text x="112.1" y="162.3">SEE NOTE 4 SHEET 1</text>
<text x="230.2" y="162.3">PACKAGING</text>
<text x="291" y="162.3">SEE NOTE 4 SHEET 1</text>
<text x="407.5" y="162.3">PACKAGING</text>
<text x="468.3" y="162.3">SEE NOTE 4 SHEET 1</text>
<text x="37.3" y="169.3">CKTS</text>
<text x="80.8" y="169.3">ITEM NUMBER</text>
<text x="148.3" y="169.3">VOIDS</text>
<text x="216.2" y="169.3">CKTS</text>
<text x="259.7" y="169.3">ITEM NUMBER</text>
<text x="327.2" y="169.3">VOIDS</text>
<text x="393.5" y="169.3">CKTS</text>
<text x="437" y="169.3">ITEM NUMBER</text>
<text x="504.5" y="169.3">VOIDS</text>
<text x="41.1" y="176.3">04</text>
<text x="84.8" y="176.3">71764-0304</text>
<text x="220" y="176.3">04</text>
<text x="263.7" y="176.3">71764-0404</text>
<text x="397.3" y="176.3">04</text>
<text x="441" y="176.3">71764-0504</text>
<text x="41.1" y="183.3">06</text>
<text x="84.8" y="183.3">71764-0306</text>
<text x="220" y="183.3">06</text>
<text x="263.7" y="183.3">71764-0406</text>
<text x="397.3" y="183.3">06</text>
<text x="441" y="183.3">71764-0506</text>
<text x="41.1" y="190.3">08</text>
<text x="84.8" y="190.3">71764-0308</text>
<text x="220" y="190.3">08</text>
<text x="263.7" y="190.3">71764-0408</text>
<text x="397.3" y="190.3">08</text>
<text x="441" y="190.3">71764-0508</text>
<text x="41.1" y="197.3">10</text>
<text x="84.8" y="197.3">71764-0310</text>
<text x="220" y="197.3">10</text>
<text x="263.7" y="197.3">71764-0410</text>
<text x="397.3" y="197.3">10</text>
<text x="441" y="197.3">71764-0510</text>
<text x="41.1" y="204.3">12</text>
<text x="84.8" y="204.3">71764-0312</text>
<text x="220" y="204.3">12</text>
<text x="263.7" y="204.3">71764-0412</text>
<text x="397.3" y="204.3">12</text>
<text x="441" y="204.3">71764-0512</text>
<text x="41.1" y="211.3">14</text>
<text x="84.8" y="211.3">71764-0314</text>
<text x="220" y="211.3">14</text>
<text x="263.7" y="211.3">71764-0414</text>
<text x="397.3" y="211.3">14</text>
<text x="441" y="211.3">71764-0514</text>
<text x="41.1" y="218.3">16</text>
<text x="84.8" y="218.3">71764-0316</text>
<text x="220" y="218.3">16</text>
<text x="263.7" y="218.3">71764-0416</text>
<text x="397.3" y="218.3">16</text>
<text x="441" y="218.3">71764-0516</text>
<text x="41.1" y="225.3">18</text>
<text x="84.8" y="225.3">71764-0318</text>
<text x="220" y="225.3">18</text>
<text x="263.7" y="225.3">71764-0418</text>
<text x="397.3" y="225.3">18</text>
<text x="441" y="225.3">71764-0518</text>
<text x="41.1" y="232.3">20</text>
<text x="84.8" y="232.3">71764-0320</text>
<text x="220" y="232.3">20</text>
<text x="263.7" y="232.3">71764-0420</text>
<text x="397.3" y="232.3">20</text>
<text x="441" y="232.3">71764-0520</text>
<text x="41.1" y="239.3">22</text>
<text x="84.8" y="239.3">71764-0322</text>
<text x="220" y="239.3">22</text>
<text x="263.7" y="239.3">71764-0422</text>
<text x="397.3" y="239.3">22</text>
<text x="441" y="239.3">71764-0522</text>
<text x="41.1" y="246.3">24</text>
<text x="84.8" y="246.3">71764-0324</text>
<text x="220" y="246.3">24</text>
<text x="263.7" y="246.3">71764-0424</text>
<text x="397.3" y="246.3">24</text>
<text x="441" y="246.3">71764-0524</text>
<text x="41.1" y="253.3">26</text>
<text x="84.8" y="253.3">71764-0326</text>
<text x="220" y="253.3">26</text>
<text x="263.7" y="253.3">71764-0426</text>
<text x="397.3" y="253.3">26</text>
<text x="441" y="253.3">71764-0526</text>
<text x="41.1" y="260.3">28</text>
<text x="84.8" y="260.3">71764-0328</text>
<text x="220" y="260.3">28</text>
<text x="263.7" y="260.3">71764-0428</text>
<text x="397.3" y="260.3">28</text>
<text x="441" y="260.3">71764-0528</text>
<text x="41.1" y="267.3">30</text>
<text x="84.8" y="267.3">71764-0330</text>
<text x="220" y="267.3">30</text>
<text x="263.7" y="267.3">71764-0430</text>
<text x="397.3" y="267.3">30</text>
<text x="441" y="267.3">71764-0530</text>
</g>
<g font-size="4.8">
<text x="518.2" y="411.6">PSD</text>
<text x="531.4" y="411.6">001</text>
</g>
<g font-size="4.2">
<text x="24.3" y="4">12</text>
<text x="73.6" y="4">11</text>
<text x="118.8" y="4">10</text>
<text x="165.3" y="4">9</text>
<text x="210.5" y="4">8</text>
<text x="255.7" y="4">7</text>
<text x="300.9" y="4">6</text>
<text x="346.1" y="4">5</text>
<text x="391.3" y="4">4</text>
<text x="436.5" y="4">3</text>
<text x="481.7" y="4">2</text>
<text x="531" y="4">1</text>
<text x="1.4" y="33.2">H</text>
<text x="555.2" y="33.2">H</text>
<text x="1.4" y="90.4">G</text>
<text x="555.2" y="90.4">G</text>
<text x="1.4" y="141.2">F</text>
<text x="555.2" y="141.2">F</text>
<text x="1.4" y="192">E</text>
<text x="555.2" y="192">E</text>
<text x="1.4" y="242.8">D</text>
<text x="555.2" y="242.8">D</text>
<text x="1.4" y="293.6">C</text>
<text x="555.2" y="293.6">C</text>
<text x="1.4" y="344.4">B</text>
<text x="555.2" y="344.4">B</text>
<text x="1.4" y="401.6">A</text>
<text x="555.2" y="401.6">A</text>
<text x="6.7" y="425.3">DOCUMENT STATUS</text>
<text x="53.6" y="425.3">P1</text>
<text x="65.1" y="425.3">RELEASE DATE</text>
<text x="102.7" y="425.3">2019/03/11</text>
<text x="130.5" y="425.3">07:13:14</text>
<text x="24.3" y="430.8">12</text>
<text x="73.6" y="430.8">11</text>
<text x="118.8" y="430.8">10</text>
<text x="165.3" y="430.8">9</text>
<text x="210.5" y="430.8">8</text>
<text x="255.7" y="430.8">7</text>
<text x="300.9" y="430.8">6</text>
<text x="346.1" y="430.8">5</text>
<text x="391.3" y="430.8">4</text>
<text x="436.5" y="430.8">3</text>
<text x="481.7" y="430.8">2</text>
<text x="531" y="430.8">1</text>
</g>
<g font-size="4.1">
<text x="377.1" y="386.1">DRWN: ABABU01</text>
<text x="434.7" y="386.1">2019/03/07</text>
<text x="377.1" y="391.6">CHK'D: NMANE02</text>
<text x="434.7" y="391.6">2019/03/11</text>
<text x="377.2" y="397.1">APPR:</text>
<text x="393.7" y="397.2">MRAMAKRISHNA</text>
<text x="434.7" y="397.1">2019/03/11</text>
<text x="377.2" y="402.7">INITIAL REVISION:</text>
<text x="377.1" y="408.2">DRWN: CAC</text>
<text x="377.2" y="413.7">APPR:</text>
<text x="393.7" y="413.7">DJB</text>
<text x="437" y="408.2">1995/08/23</text>
<text x="437" y="413.7">1995/08/23</text>
</g>
<g font-size="3.9">
<text x="377.2" y="380.6">EC NO:</text>
<text x="393.7" y="380.6">613447</text>
<text x="480" y="380.9">DUAL ROW WAFER ASS'Y</text>
<text x="456.3" y="385.8">W/BREAK-OFF OPTION RT. ANG. (0.64)/.025 SQ PINS</text>
<text x="473.9" y="398.2">PRODUCT CUSTOMER DRAWING</text>
<text x="460.7" y="424.4">SEE TABLE</text>
<text x="490.6" y="424.4">GENERAL MARKET</text>
<text x="536.2" y="424.4">3 OF 3</text>
</g>
<text font-size="3.5" x="377" y="360.9">CURRENT REV DESC: MIGRATED TO NX</text>
<g font-size="2.9">
<text x="332.7" y="356.1">THIS DRAWING CONTAINS INFORMATION THAT IS PROPRIETARY TO MOLEX ELECTRONIC TECHNOLOGIES, LLC AND SHOULD NOT BE USED WITHOUT WRITTEN PERMISSION</text>
<text x="336.7" y="372.2">GENERAL TOLERANCES</text>
<text x="340.2" y="375.9">(UNLESS SPECIFIED)</text>
<text x="352.8" y="380.9">MM</text>
<text x="365.5" y="380.9">INCH</text>
<text x="332.6" y="385.8">4 PLACES</text>
<text x="348.7" y="385.7">±</text>
<text x="363" y="385.7">±</text>
<text x="332.6" y="391.3">3 PLACES</text>
<text x="348.7" y="391.3">±</text>
<text x="363" y="391.3">±</text>
<text x="367.6" y="391.3">0.01</text>
<text x="332.6" y="396.8">2 PLACES</text>
<text x="348.7" y="396.8">±</text>
<text x="353.8" y="396.8">0.25</text>
<text x="363" y="396.8">±</text>
<text x="367.6" y="396.8">0.01</text>
<text x="332.6" y="402.3">1 PLACE</text>
<text x="332.7" y="407.8">0 PLACES</text>
<text x="348.7" y="402.3">±</text>
<text x="348.7" y="407.8">±</text>
<text x="353.8" y="402.3">0.25</text>
<text x="363" y="402.3">±</text>
<text x="363" y="407.8">±</text>
<text x="336.7" y="413.4">ANGULAR TOL</text>
<text x="363" y="413.3">±</text>
<text x="367.4" y="413.4">0.5 °</text>
<text x="338" y="418.3">DRAFT WHERE APPLICABLE</text>
<text x="342.1" y="425.7">WITHIN DIMENSIONS</text>
<text x="345.7" y="422">MUST REMAIN</text>
</g>
<text font-size="2.5" x="542.1" y="403.1">REVISION</text>
<g font-size="2.3">
<text x="332.4" y="359.6">DIMENSION UNITS</text>
<text x="360" y="359.6">SCALE</text>
<text x="455.3" y="403.1">DOCUMENT NUMBER</text>
<text x="517.3" y="403.1">DOC TYPE</text>
<text x="529.7" y="403.1">DOC PART</text>
<text x="377.8" y="417.6">THIRD ANGLE PROJECTION</text>
<text x="415.8" y="417.6">DRAWING</text>
<text x="439.2" y="417.6">SERIES</text>
<text x="455.3" y="417.6">MATERIAL NUMBER</text>
<text x="488.4" y="417.6">CUSTOMER</text>
<text x="532.3" y="417.6">SHEET NUMBER</text>
</g>
<g font-size="1.1">
<text x="4.9" y="428.2">FORMAT: Eng-lega-master-tb-prod-C</text>
<text x="4.9" y="429.6">REVISION: D</text>
<text x="4.9" y="431">DATE: 2018/01/18</text>
</g>
</svg>
